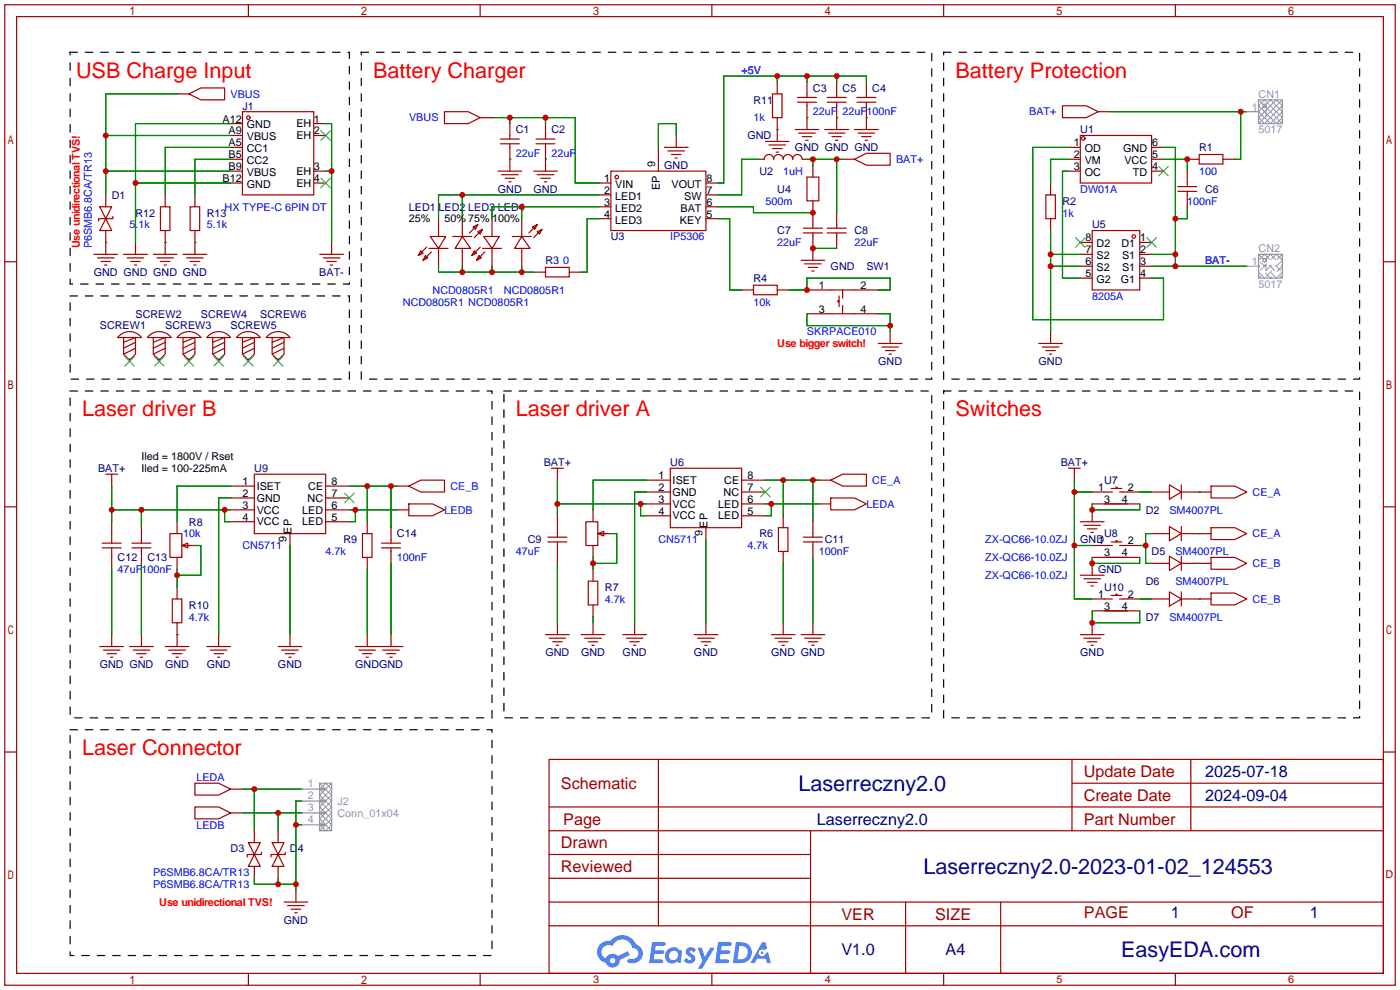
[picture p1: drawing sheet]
<svg xmlns="http://www.w3.org/2000/svg" width="299mm" height="212mm" viewBox="0 0 299 212" stroke-linecap="round" stroke-linejoin="round" font-family="sans-serif">
<g fill="none" stroke="#a10000" stroke-width=".25">
<path d="M1 1h297.2v209.6h-297.2zM3.6 3.6h292.1v204.4h-292.1zM53.1 1v2.6M102.6 1v2.6M152.1 1v2.6M201.7 1v2.6M251.2 1v2.6M1 55.9h2.6M295.7 55.9h2.5M1 108.3h2.6M295.7 108.3h2.5M1 160.7h2.6"/>
<path d="M117.3 162.3h178.4v45.7h-178.4zM117.3 177.5h178.4M117.3 172.5h178.4M140.7 162.3v35.6M173.2 177.5v30.5M229.1 162.3v15.2M229.1 167.4h66.6M254.5 162.3v15.2M295.7 160.7h2.5M117.3 182.6h55.9M117.3 197.9h178.4M117.3 192.8h178.4"/>
<path d="M117.3 187.7h55.9M193.5 192.8v15.2M213.9 192.8v15.2M53.1 208v2.6M102.6 208v2.6M152.1 208v2.6M201.7 208v2.6M251.2 208v2.6"/>
</g>
<g fill="#5487ff">
<path d="M146.9 202.7a1.3 1.3 0 0 1 1.8 .3l-.4 .6a.54 .54 0 0 0-.9-.2l.1 .2a1.34 1.34 0 0 1 1 1.8 1.47 1.47 0 0 1-2.4-.1l.5-.6 .8 .5a.31 .31 0 0 0 .4-.3 .31 .31 0 0 0-.3-.4 1.12 1.12 0 0 1-.6-1.8z"/>
<path d="M149.1 202.5h.9l.6 2 1.2-2h.9l-2.7 4.6h-.9l1-1.7z"/>
<path d="M139.4 201.4h1.6a1.31 1.31 0 0 1 1.2 .2 .4 .4 0 0 1-.3 .5l-1.8 .1-.1 .9h1.6a.4 .4 0 0 1 .4 .4 .4 .4 0 0 1-.4 .4h-1.7l-.2 1.2h1.4a.46 .46 0 0 1 .5 0 .46 .46 0 0 1 .1 .5l-.3 .2h-2.7z"/>
<path d="M153.5 201.4h1.6a1.32 1.32 0 0 1 1.2 .2 .39 .39 0 0 1-.3 .5l-1.8 .1-.1 .9h1.7a.4 .4 0 0 1 .3 .4 .4 .4 0 0 1-.4 .4h-1.7l-.2 1.2h1.4a.46 .46 0 0 1 .5 0 .46 .46 0 0 1 .1 .5l-.3 .2h-2.7z"/>
<path d="M162.9 201.4h.7l.4 1.3-.7 .4a.75 .75 0 0 0-1.1 .3 .75 .75 0 0 0 .5 1 .75 .75 0 0 0 .9-.7l.5-.2 .7 2.3h-.9l-.2-.9h-1.9l-.5 .9h-.9z"/>
<path d="M157.3 201.4l-.7 4.4h1.5a2.27 2.27 0 0 0 2.6-2.2 2.27 2.27 0 0 0-2.7-2.2zM158 202.1a1.5 1.5 0 0 1 1.8 1.6 1.5 1.5 0 0 1-1.9 1.4h-.3z"/>
<path d="M142.7 203a1.6 1.6 0 0 0-.3 2.3 1.6 1.6 0 0 0 2.3 .2l.8 .3 .3-2.4-.2-.3-.4-.1a1.58 1.58 0 0 0-2.5 0zM143.3 203.5a.98 .98 0 0 1 1.6 .4 .98 .98 0 0 1-1.1 1.3 .94 .94 0 0 1-.8-.7 .94 .94 0 0 1 .3-1z"/>
<path d="M128.3 201.8a2.37 2.37 0 0 0 1.2 4 1.54 1.54 0 0 0 1.7 1 1.54 1.54 0 0 0 1.3-1.6l2.1-1.1-.5-.8-2 1a1.57 1.57 0 0 0-2.6 .5 1.5 1.5 0 0 1-.8-2.1 1.5 1.5 0 0 1 2.2-.5 2.23 2.23 0 0 1 2.3-1.4 2.23 2.23 0 0 1 2 1.8 1.16 1.16 0 0 1 1.2 1.1 1.16 1.16 0 0 1-1.1 1.2h-.6a.47 .47 0 0 0-.6 .4 .47 .47 0 0 0 .4 .5 2.17 2.17 0 0 0 2.5-.9 2.17 2.17 0 0 0-.3-2.7l-.8-.4a3.2 3.2 0 0 0-5.5-.7l-1.1 .1zM130.4 205.3a.58 .58 0 0 1 1.1 0 .58 .58 0 0 1-1.1 0z"/>
<circle cx="162.9" cy="203.6" r=".28"/>
</g>
<g fill="none" stroke="#a10000" stroke-width=".25">
<path d="M166.1 17.5v2.6M172.5 17.5v3.3M178.8 17.5v3.3M185.2 17.5v3.3M37.8 20.1h2.6M40.4 20.1l2.5-1.3h5.1v2.5h-5.1zM49.3 31.5h2.5M49.3 36.6h2.5M49.3 39.1h2.5M49.3 34h2.5M49.3 29h2.5M49.3 26.4h2.5"/>
<path d="M51.8 23.9h15.3v17.8h-15.3zM67.1 36.6h2.5M67.1 39.1h2.5M67.1 29h2.5M67.1 26.4h2.5M95 23.9h5.1l2.5 1.2-2.5 1.3h-5.1zM102.6 25.1h2.6M106.4 36.6h5.1M106.9 30.7h4.1M106.9 29.7h4.1M107.2 37.3h3.5M107.9 38.1h2.1"/>
<path d="M108.7 38.9h.5M109 26.4v3.3M109 30.7v5.9M114 36.6h5.1M114.6 30.7h4M114.6 29.7h4M114.8 37.3h3.6M115.6 38.1h2M116.3 38.9h.5M116.6 26.4v3.3M116.6 30.7v5.9M128 39.1h2.6"/>
<path d="M130.6 36.6h20.3v12.7h-20.3zM140.7 31.5v5.1M142 31.5h5.1M142.7 32.3h3.6M143.5 33h2M144.3 33.8h.5M144.5 29v2.5M150.9 39.1h2.5M162.3 34h1a1.02 1.02 0 0 1 1-1 1.02 1.02 0 0 1 1.1 1 1.02 1.02 0 0 1 1-1 1.02 1.02 0 0 1 1 1 1.02 1.02 0 0 1 1-1 1.02 1.02 0 0 1 1 1 1.02 1.02 0 0 1 1-1 1.02 1.02 0 0 1 1 1h1.1M163.6 30.2h5.1M164.3 31h3.6M165.1 20.1h2v5h-2z"/>
<path d="M165.1 31.8h2M165.9 32.5h.5M166.1 25.1v5.1M169.9 27.7h5.1M170.4 21.8h4.1M170.4 20.8h4.1M170.7 28.4h3.5M171.4 29.2h2.1M172.2 30h.5M172.5 37.8h2.5v5.1h-2.5zM172.5 21.8v5.9M173.7 35.3v2.5"/>
<path d="M176.3 27.7h5.1M176.8 21.8h4M176.8 20.8h4M177 28.4h3.6M177.8 29.2h2M178.6 30h.5M178.8 21.8v5.9M180.1 34h2.5M182.6 34l2.6-1.2h5v2.5h-5zM182.6 27.7h5.1M183.1 21.8h4.1M183.1 20.8h4.1"/>
<path d="M183.4 28.4h3.5M184.1 29.2h2.1M184.9 30h.5M185.2 21.8v5.9M224.5 39.1v2.6M227.1 22.6h5.1l2.5 1.3-2.5 1.2h-5.1zM228.3 31.5h2.6M228.3 36.6h2.6M228.3 34h2.6M230.9 29h15.2v10.1h-15.2zM234.7 23.9h2.5M246.1 31.5h2.6"/>
<path d="M246.1 36.6h2.6M246.1 34h2.6M251.7 39.9h4.1M253.7 34h2.6M253.7 36.6v3.3M256.3 33h5.1v2.1h-5.1zM261.4 34h2.5M20.1 54.4h5M20.8 55.1h3.6M21.3 44.2h2.6l-1.3 2.5zM21.6 55.9h2M22.4 56.6h.5"/>
<path d="M22.6 46.7l1.3 2.6h-2.6zM22.6 41.7v2.5M22.6 49.3v5.1M24.1 46.2v.5h-3v.5M26.4 54.4h5.1M27.2 55.1h3.5M27.9 55.9h2.1M28.7 56.6h.5M29 51.8v2.6M32.8 54.4h5M33.5 55.1h3.6M34.3 44.2h2v5.1h-2z"/>
<path d="M34.3 55.9h2M35.1 56.6h.5M35.3 41.7v2.5M35.3 49.3v5.1M39.1 54.4h5.1M39.9 55.1h3.5M40.6 44.2h2.1v5.1h-2.1zM40.6 55.9h2.1M41.4 56.6h.5M41.7 41.7v2.5M41.7 49.3v5.1M68.3 54.4h5.1"/>
<path d="M69.1 55.1h3.5M69.8 55.9h2.1M70.6 56.6h.5M70.9 51.8v2.6M89.9 53.6l.5 .5-1 .5zM90.9 54.6l.5 .5-1 .5zM91.2 52.8l-1.8 1.8M91.7 53.1h4.1M91.9 50.5h3.3l-1.5 2.6zM92.2 53.8l-1.8 1.8M93.7 46.7v3.8M93.7 53.1v3.8"/>
<path d="M96.8 50.5h4M98.8 50.5l1.8 2.6h-3.3zM98.8 46.7v3.8M98.8 53.1v3.8M101.1 48.5l1-.5-.5 1zM101.3 53.6l.6 .5-1.1 .5zM102.1 49.5l1-.5-.5 1zM102.1 48l-1.8 1.8M102.4 54.6l.5 .5-1 .5zM102.6 52.8l-1.8 1.8M103.1 53.1h4.1M103.1 49l-1.8 1.8"/>
<path d="M103.4 50.5h3.3l-1.5 2.6zM103.6 53.8l-1.7 1.8M105.2 46.7v3.8M105.2 53.1v3.8M109.5 50.5h4M111.5 50.5l1.8 2.6h-3.3zM111.5 46.7v3.8M111.5 53.1v3.8M113.8 48.5l1-.5-.5 1zM114 58.2h2.6M114.8 49.5l1-.5-.5 1zM114.8 48l-1.8 1.8"/>
<path d="M115.8 49l-1.8 1.8M116.6 57.2h5.1v2h-5.1zM121.7 58.2h2.5M128 41.7h2.6M128 44.2h2.6M128 46.7h2.6M150.9 41.7h2.5M150.9 44.2h2.5M150.9 46.7h2.5M171.2 55.6h5.1M171.7 49.8h4.1M171.7 48.8h4.1"/>
<path d="M172 56.4h3.5M172.7 57.2h2.1M173.5 57.9h.5M173.7 42.9v5.9M173.7 49.8v5.8M176.8 49.8h4M176.8 48.8h4M178.8 45.5v3.3M178.8 49.8v3.3M223.5 41.7h2.1v5h-2.1zM224.5 46.7v2.6M230.9 54.4h2.5"/>
<path d="M230.9 51.8h2.5M230.9 56.9h2.5M230.9 59.4h2.5M233.4 49.3h10.2v12.7h-10.2zM243.6 54.4h2.5M243.6 51.8h2.5M243.6 56.9h2.5M243.6 59.4h2.5M251.7 40.9h4.1M253.7 40.9v3.3M25.6 71.7a3.2 3.2 0 0 1 4.6 .4h-5.1zM26.4 72.1v3.6l1.3 1.3 1.3-1.3v-3.6l-2.6 1.1"/>
<path d="M27.7 76.7v.5M29 73.2l-2.6 1.2M29 74.4l-2.6 1.3M31.9 71.7a3.2 3.2 0 0 1 4.7 .4h-5.1zM32.8 72.1v3.6l1.2 1.3 1.3-1.3v-3.6l-2.5 1.1M34 76.7v.5M35.3 73.2l-2.5 1.2M35.3 74.4l-2.5 1.3M38.3 71.7a3.2 3.2 0 0 1 4.6 .4h-5.1zM39.1 72.1v3.6l1.3 1.3 1.3-1.3v-3.6l-2.6 1.1M40.4 76.7v.5M41.7 73.2l-2.6 1.2"/>
<path d="M41.7 74.4l-2.6 1.3M44.6 71.7a3.2 3.2 0 0 1 4.7 .4h-5.1zM45.5 72.1v3.6l1.2 1.3 1.3-1.3v-3.6l-2.5 1.1M46.7 76.7v.5M48 73.2l-2.5 1.2M48 74.4l-2.5 1.3M51 71.7a3.2 3.2 0 0 1 4.6 .4h-5.1zM51.8 72.1v3.6l1.3 1.3 1.3-1.3v-3.6l-2.6 1.1M53.1 76.7v.5M54.4 73.2l-2.6 1.2M54.4 74.4l-2.6 1.3M57.3 71.7a3.2 3.2 0 0 1 4.7 .4h-5.1z"/>
<path d="M58.2 72.1v3.6l1.2 1.3 1.3-1.3v-3.6l-2.5 1.1M59.4 76.7v.5M60.7 73.2l-2.5 1.2M60.7 74.4l-2.5 1.3M158.5 62h2.5M161 61h5.1v2h-5.1zM166.1 62h2.6M172.5 62h15.2M172.5 67.1h15.2M179.3 64.3h-.2v.2h.2M179.3 63.2v2.3M180.1 62v1.8"/>
<path d="M180.1 65.3v1.8M187.7 73.4h5.1M188.5 74.2h3.5M189.2 74.9h2.1M190 75.7h.5M190.2 70.9v2.5M222 73.4h5.1M222.8 74.2h3.5M223.5 74.9h2.1M224.3 75.7h.5M224.5 70.9v2.5M21.8 117.1h4.1"/>
<path d="M21.8 116.1h4.1M22.6 101.3h2.5M23.9 101.3v2.6M23.9 111.5v4.6M23.9 117.1v4.6M28.2 117.1h4.1M28.2 116.1h4.1M30.2 112.8v3.3M30.2 117.1v3.3M36.3 114h2.6v5.1h-2.6zM37.8 111.5v2.5M37.8 119.1v2.6"/>
<path d="M38.9 116.6l1.2-.5v1zM39.1 116.6h2.6M49.3 103.9h5.1M49.3 106.4h5.1M49.3 109h5.1M49.3 111.5h5.1M54.4 101.3h15.2v12.7h-15.2zM62 114v2.6M69.6 103.9h5.1M69.6 106.4h5.1M69.6 109h5.1M69.6 111.5h5.1"/>
<path d="M77.5 114h2v5.1h-2zM78.5 111.5v2.5M78.5 119.1v2.6M81.5 117.1h4.1M81.5 116.1h4.1M83.6 112.8v3.3M83.6 117.1v3.3M84.8 103.9h2.6M84.8 109h2.6M87.4 107.7h5.1l2.5 1.3-2.5 1.2h-5.1zM87.4 103.9l2.5-1.3h5.1v2.6h-5.1zM117.1 115.8h4.1"/>
<path d="M117.1 114.8h4.1M117.9 100.1h2.5M119.1 100.1v2.5M119.1 110.2v4.6M119.1 115.8v4.6M125.2 111.5h2.6v5.1h-2.6zM126.7 109v2.5M126.7 116.6v2.5M127.8 114l1.2-.5v1.1zM128 114h2.6M138.2 102.6h5.1M138.2 105.2h5.1"/>
<path d="M138.2 107.7h5.1M138.2 110.2h5.1M143.3 100.1h15.2v12.7h-15.2zM150.9 112.8v2.5M158.5 102.6h5.1M158.5 105.2h5.1M158.5 107.7h5.1M158.5 110.2h5.1M166.4 112.8h2v5.1h-2zM167.4 110.2v2.6M167.4 117.9v2.5M171.7 115.8h4.1"/>
<path d="M171.7 114.8h4.1M173.7 111.5v3.3M173.7 115.8v3.3M175 102.6h2.5M175 107.7h2.5M177.5 106.4h5.1l2.6 1.3-2.6 1.3h-5.1zM177.5 102.6l2.6-1.3h5.1v2.6h-5.1zM228.3 100.1h2.6M229.6 100.1v2.5M230.9 111.5h5.1M231.6 112.3h3.6M232.4 113h2"/>
<path d="M233.2 113.8h.5M233.4 105.2h4.3M233.4 107.7h10.2M233.4 119.1h10.2M233.4 116.6h4.3M233.4 109v2.5M237.5 104.4h2.3M237.5 115.8h2.3M238.5 104.4v-.3h.3v.3M238.5 115.8v-.2h.3v.2M239.3 105.2h4.3M239.3 116.6h4.3"/>
<path d="M246.1 105.2h3.8M246.1 114h3.8M249.9 103.6l2.6 1.6-2.6 1.5zM249.9 112.5l2.6 1.5-2.6 1.6zM249.9 118.9l2.6 1.5-2.6 1.5zM252.5 105.2h6.3M252.5 114h6.3M252.5 103.6v3.1M252.5 112.5v3.1M252.5 118.9v3M258.8 103.9h5.1l2.5 1.3-2.5 1.2h-5.1zM258.8 112.8h5.1l2.5 1.2-2.5 1.3h-5.1z"/>
<path d="M258.8 119.1h5.1l2.5 1.3-2.5 1.3h-5.1zM21.3 138.2h5.1M22.1 138.9h3.6M22.9 139.7h2M23.9 135.6v2.6M27.7 138.2h5.1M28.4 138.9h3.6M29.2 139.7h2M30.2 135.6v2.6M35.3 138.2h5.1M36.1 138.9h3.5M36.8 128h2.1v5.1h-2.1z"/>
<path d="M36.8 139.7h2.1M37.8 125.5v2.5M37.8 133.1v5.1M44.2 138.2h5.1M45 138.9h3.5M45.7 139.7h2.1M46.7 135.6v2.6M59.4 138.2h5.1M60.2 138.9h3.6M61 139.7h2M62 135.6v2.6M75.9 138.2h10.2"/>
<path d="M76.7 138.9h3.6M77.5 139.7h2M78.5 135.6v2.6M81.8 138.9h3.5M82.5 139.7h2.1M83.6 135.6v2.6M116.6 135.6h5.1M117.3 136.4h3.6M118.1 137.2h2M118.9 137.9h.5M119.1 133.1v2.5M124.2 135.6h5.1"/>
<path d="M125 136.4h3.5M125.7 124.2h2.1v5.1h-2.1zM125.7 137.2h2.1M126.5 137.9h.5M126.7 121.7v2.5M126.7 129.3v2.5M126.7 133.1v2.5M133.1 135.6h5.1M133.9 136.4h3.5M134.6 137.2h2.1M135.4 137.9h.5M135.6 133.1v2.5"/>
<path d="M148.3 135.6h5.1M149.1 136.4h3.6M149.9 137.2h2M150.6 137.9h.5M150.9 133.1v2.5M164.8 135.6h5.1M165.6 136.4h3.6M166.4 137.2h2M167.1 137.9h.5M167.4 133.1v2.5M171.2 135.6h5.1M172 136.4h3.5"/>
<path d="M172.7 137.2h2.1M173.5 137.9h.5M173.7 133.1v2.5M230.9 135.6h5.1M230.9 122.9h5.1M231.6 136.4h3.6M231.6 123.7h3.6M232.4 137.2h2M232.4 124.5h2M233.2 137.9h.5M233.2 125.2h.5M233.4 130.6h10.2"/>
<path d="M233.4 128h4.3M233.4 120.4v2.5M233.4 133.1v2.5M237.5 127.3h2.3M238.5 127.3v-.3h.3v.3M239.3 128h4.3M246.1 128h3.8M246.1 120.4h3.8M249.9 126.5l2.6 1.5-2.6 1.5zM252.5 128h6.3M252.5 126.5v3M252.5 120.4h6.3"/>
<path d="M258.8 126.7h5.1l2.5 1.3-2.5 1.3h-5.1zM23.6 140.5h.5M30 140.5h.5M37.6 140.5h.5M46.5 140.5h.5M61.7 140.5h.5M78.2 140.5h.5M83.3 140.5h.5M41.7 172.5h5l2.6 1.2-2.6 1.3h-5zM41.7 167.4h5l2.6 1.3-2.6 1.2h-5zM49.3 173.7h2.5M49.3 168.7h2.5"/>
<path d="M54.4 177.5v2.6M59.4 177.5v2.6M53.1 180.1h2.5l-1.2 2.5zM54.4 182.6l1.2 2.6h-2.5zM54.4 185.2v2.5M55.9 182.1v.5h-3.1v.5M58.2 180.1h2.5l-1.3 2.5zM59.4 182.6l1.3 2.6h-2.5zM59.4 185.2v2.5M60.7 192.8h5.1M61 182.1v.5h-3.1v.5M61.5 193.5h3.5"/>
<path d="M62.2 194.3h2.1M63 195.1h.5M63.2 190.2v2.6"/>
<circle cx="53.1" cy="25.1" r=".38"/>
<circle cx="131.8" cy="37.8" r=".38"/>
<circle cx="231.5" cy="29.6" r=".38"/>
<circle cx="242.3" cy="50.5" r=".38"/>
</g>
<g fill="none" stroke="#3c3" stroke-width=".25">
<path d="M68.6 27.9l2 2.1M68.6 38.1l2 2M70.6 27.9l-2 2.1M70.6 38.1l-2 2M247.6 35.6l2.1 2M249.7 35.6l-2.1 2M229.9 50.8l2 2M231.9 50.8l-2 2M245.1 50.8l2 2M247.1 50.8l-2 2M26.7 76.2l2 2M28.7 76.2l-2 2"/>
<path d="M33 76.2l2.1 2M35.1 76.2l-2.1 2M39.4 76.2l2 2M41.4 76.2l-2 2M45.7 76.2l2.1 2M47.8 76.2l-2.1 2M52.1 76.2l2 2M54.1 76.2l-2 2M58.4 76.2l2.1 2M60.5 76.2l-2.1 2M73.7 105.4l2 2M75.7 105.4l-2 2"/>
<path d="M162.6 104.1l2 2.1M164.6 104.1l-2 2.1"/>
</g>
<g fill="none" stroke="#008700" stroke-width=".25">
<path d="M166.1 16.3v1.2M172.5 16.3v1.2M178.8 16.3v1.2M185.2 17.5v-1.2h-30.5v22.8h-1.3M22.6 29h26.7M22.6 36.6h26.7M29 39.1h20.3M37.8 20.1h-15.2v21.6M49.3 26.4h-20.3v25.4M49.3 34h-7.6v7.7M49.3 31.5h-14v10.2M69.6 26.4h1.3v25.4"/>
<path d="M69.6 36.6h1.3M105.2 25.1h17.7v14h5.1M109 34h.1M109 25.1v1.3M116.6 34h.1M116.6 25.1v1.3M144.5 29v-2.6h-3.8v5.1M162.3 34h-3.8v7.7h-5.1M166.1 27.7h.1M172.5 25.1h.1M172.5 34h7.6M173.7 34v1.3"/>
<path d="M178.8 25.1h.1M178.8 34v11.5M185.2 25.1h.1M228.3 34h-3.8v5.1M228.3 36.6h-1.2v22.8h3.8M228.3 31.5h-7.6v36.8h28v-8.9h-2.6M237.2 23.9h29.2M248.7 34h5v2.6M248.7 31.5h2.5v25.4M265.2 23.9v10.1h-1.3M22.6 51.8h.1M35.3 51.8h.1"/>
<path d="M41.7 51.8h.1M93.7 56.9v1.3h20.3M98.8 41.7v5M98.8 56.9v1.3M105.2 56.9v1.3M111.5 44.2v2.5M111.5 56.9v1.3M128 46.7h-2.5v11.5h-1.3M128 41.7h-34.3v5M128 44.2h-22.8v2.5M153.4 46.7h2.6v15.3h2.5M153.4 44.2h7.6v1.3h12.7"/>
<path d="M173.7 53.1h5.1M224.5 54.4h6.4M224.5 56.9h6.4M224.5 49.3v21.6M246.1 54.4h5.1M246.1 56.9h20.3M253.7 44.2v2.5h-2.5M168.7 62h3.8v-2.6h17.7v2.6h-2.5M172.5 67.1v2.5h17.7M187.7 67.1h2.5v3.8M23.9 103.9v7.6M23.9 109h25.4"/>
<path d="M30.2 109v3.8M41.7 116.6h1.2v6.3h-5.1M48 109v2.5h1.3M49.3 106.4h-2.6v29.2M49.3 103.9h-11.5v7.6M62 116.6v19M74.7 109h10.1M74.7 103.9h10.1M75.9 109v2.5h-1.2M78.5 103.9v7.6M83.6 103.9v8.9M119.1 107.7h19.1"/>
<path d="M119.1 102.6v7.6M126.7 119.1v2.6M130.6 114h1.2v6.4h-5.1M136.9 107.7v2.5h1.3M138.2 105.2h-2.6v27.9M138.2 102.6h-11.5v6.4M150.9 115.3v17.8M163.6 107.7h11.4M163.6 102.6h11.4M164.8 107.7v2.5h-1.2M167.4 102.6v7.6M173.7 102.6v8.9"/>
<path d="M173.7 119.1v14M229.6 105.2h3.8M229.6 116.6h3.8M229.6 102.6v25.4h3.8M233.4 107.7v1.3h10.2v-1.3M233.4 119.1v1.3h10.2v-1.3M243.6 105.2h2.5M243.6 116.6h1.3M246.1 114h-1.2v6.4h1.2M256.3 105.2h.1M256.3 114h.1M23.9 121.7v13.9"/>
<path d="M30.2 120.4v15.2M37.8 135.6h.1M37.8 121.7v3.8M78.5 121.7v13.9M83.6 120.4v15.2M119.1 120.4v12.7M126.7 131.8v1.3M167.4 120.4v12.7M233.4 130.6v2.5h10.2v-2.5M243.6 128h2.5M256.3 120.4h.1M256.3 128h.1"/>
<path d="M51.8 173.7h12.7M51.8 168.7h12.7M54.4 168.7v8.8M59.4 173.7v3.8M63.2 176.3h1.3M64.5 171.2h-1.3v19M54.4 187.7v1.3h8.8M59.4 187.7v1.3"/>
</g>
<path d="M15 11.2h59.7v49.5h-59.7zM77.2 11.2h121.9v69.8h-121.9zM201.7 11.2h88.9v69.8h-88.9zM15 63.2h59.7v17.8h-59.7zM15 83.6h90.2v69.8h-90.2zM107.7 83.6h91.4v69.8h-91.4zM201.7 83.6h88.9v69.8h-88.9zM15 156h90.2v48.2h-90.2z" fill="none" stroke="#000" stroke-width=".25" stroke-dasharray="1.5 1.8"/>
<g fill="none" stroke="#999" stroke-width=".21" stroke-dasharray="1.5 1.8">
<path d="M269 54.4l5.1 5M270.3 54.4l-1.3 1.2M270.3 59.4l-1.3-1.2M270.3 54.4l3.8 3.8M271.5 54.4l-2.5 2.5M271.5 59.4l-2.5-2.5M271.5 54.4l2.6 2.5M272.8 54.4l-3.8 3.8M272.8 59.4l-3.8-3.8M272.8 54.4l1.3 1.2M274.1 54.4l-5.1 5M274.1 55.6l-3.8 3.8"/>
<path d="M274.1 56.9l-2.6 2.5M274.1 58.2l-1.3 1.2M69.3 176.1l.3 .3M69.6 176.1l-.3 .3"/>
</g>
<g fill="none" stroke="#999" stroke-width=".25">
<path d="M266.4 23.9h2.6M269 21.3h5.1v5.1h-5.1zM266.4 56.9h2.6M269 54.4h5.1v5h-5.1zM64.5 168.7h3.8M64.5 171.2h3.8M64.5 173.7h3.8M64.5 176.3h3.8M68.3 176.1h1.3v.3h-1.3zM68.3 173.6h1.3v.3h-1.3zM68.3 171.1h1.3v.2h-1.3zM68.3 168.5h1.3v.3h-1.3z"/>
<path d="M68.3 167.4h2.6v10.1h-2.6z"/>
<circle cx="270.3" cy="22.6" r=".38"/>
<circle cx="270.3" cy="55.6" r=".38"/>
</g>
<g fill="none" stroke="#999" stroke-width=".21">
<path d="M269 22.6l1.3-1.3 3.8 3.8-1.3 1.3zM269 23.9l2.5-2.6 2.6 2.6-2.6 2.5zM269 25.1l3.8-3.8 1.3 1.3-3.8 3.8zM269 21.3l5.1 5.1M270.4 22.3l.2 .1M270.6 22.8l-.2 .1M274.1 21.3l-5.1 5.1M270.4 55.3l.2 .2M270.6 55.8l-.2 .2M68.3 168.7l1.3-1.3 1.3 1.3-2.6 2.5 2.6 2.5-2.6 2.6 1.3 1.2 1.3-1.2-2.6-2.6 2.6-2.5zM68.3 167.4l2.6 2.5-2.6 2.6 2.6 2.5-2.6 2.5M69.3 173.6l.3 .3"/>
<path d="M69.3 171.1l.3 .2M69.3 168.5l.3 .3M69.6 173.6l-.3 .3M69.6 171.1l-.3 .2M69.6 168.5l-.3 .3M70.9 167.4l-2.6 2.5 2.6 2.6-2.6 2.5 2.6 2.5"/>
</g>
<g fill="#c00">
<circle cx="23.9" cy="109" r=".63"/>
<circle cx="30.2" cy="109" r=".63"/>
<circle cx="48" cy="109" r=".63"/>
<circle cx="75.9" cy="109" r=".63"/>
<circle cx="164.8" cy="107.7" r=".63"/>
<circle cx="119.1" cy="107.7" r=".63"/>
<circle cx="136.9" cy="107.7" r=".63"/>
<circle cx="126.7" cy="120.4" r=".63"/>
<circle cx="37.8" cy="122.9" r=".63"/>
<circle cx="167.4" cy="102.6" r=".63"/>
<circle cx="173.7" cy="102.6" r=".63"/>
<circle cx="78.5" cy="103.9" r=".63"/>
<circle cx="83.6" cy="103.9" r=".63"/>
<circle cx="59.4" cy="173.7" r=".63"/>
<circle cx="54.4" cy="168.7" r=".63"/>
<circle cx="244.9" cy="116.6" r=".63"/>
<circle cx="229.6" cy="105.2" r=".63"/>
<circle cx="229.6" cy="116.6" r=".63"/>
<circle cx="98.8" cy="58.2" r=".63"/>
<circle cx="105.2" cy="58.2" r=".63"/>
<circle cx="111.5" cy="58.2" r=".63"/>
<circle cx="111.5" cy="44.2" r=".63"/>
<circle cx="98.8" cy="41.7" r=".63"/>
<circle cx="172.5" cy="62" r=".63"/>
<circle cx="173.7" cy="34" r=".63"/>
<circle cx="178.8" cy="34" r=".63"/>
<circle cx="173.7" cy="45.5" r=".63"/>
<circle cx="173.7" cy="53.1" r=".63"/>
<circle cx="109" cy="25.1" r=".63"/>
<circle cx="116.6" cy="25.1" r=".63"/>
<circle cx="22.6" cy="29" r=".63"/>
<circle cx="22.6" cy="36.6" r=".63"/>
<circle cx="29" cy="39.1" r=".63"/>
<circle cx="70.9" cy="36.6" r=".63"/>
<circle cx="265.2" cy="23.9" r=".63"/>
<circle cx="166.1" cy="16.3" r=".63"/>
<circle cx="172.5" cy="16.3" r=".63"/>
<circle cx="178.8" cy="16.3" r=".63"/>
<circle cx="251.2" cy="46.7" r=".63"/>
<circle cx="251.2" cy="54.4" r=".63"/>
<circle cx="251.2" cy="56.9" r=".63"/>
<circle cx="224.5" cy="54.4" r=".63"/>
<circle cx="224.5" cy="56.9" r=".63"/>
<circle cx="253.7" cy="34" r=".63"/>
<circle cx="63.2" cy="189" r=".63"/>
<circle cx="59.4" cy="189" r=".63"/>
<circle cx="63.2" cy="176.3" r=".63"/>
<circle cx="233.4" cy="120.4" r=".63"/>
<circle cx="233.4" cy="109" r=".63"/>
<circle cx="233.4" cy="133.1" r=".63"/>
<circle cx="190.2" cy="69.6" r=".63"/>
</g>
<g font-size="4.6" fill="#f00">
<text x="16.3" y="16.6">USB Charge Input</text>
<text x="79.8" y="16.6">Battery Charger</text>
<text x="204.2" y="16.6">Battery Protection</text>
<text x="17.5" y="89">Laser driver B</text>
<text x="110.2" y="89">Laser driver A</text>
<text x="204.2" y="89">Switches</text>
<text x="17.5" y="161.4">Laser Connector</text>
</g>
<g font-size="4.6" fill="#000080">
<text x="170.7" y="169">Laserreczny2.0</text>
<text x="197.3" y="186.8">Laserreczny2.0-2023-01-02_124553</text>
<text x="239.6" y="204.6">EasyEDA.com</text>
</g>
<g font-size="3.5" fill="#a00000">
<text x="231.6" y="166.1">Update Date</text>
<text x="119.9" y="168.6">Schematic</text>
<text x="231.6" y="171.1">Create Date</text>
<text x="120.4" y="176.2">Page</text>
<text x="231.6" y="176.2">Part Number</text>
<text x="119.9" y="181.3">Drawn</text>
<text x="119.9" y="186.4">Reviewed</text>
<text x="179.8" y="196.5">VER</text>
<text x="199.9" y="196.5">SIZE</text>
<text x="231.6" y="196.3">PAGE</text>
<text x="263.1" y="196.3">OF</text>
</g>
<g font-size="3.5" fill="#000080">
<text x="257.6" y="166.1">2025-07-18</text>
<text x="257.6" y="171.1">2024-09-04</text>
<text x="174.6" y="176.2">Laserreczny2.0</text>
<text x="250.2" y="196.3">1</text>
<text x="280" y="196.3">1</text>
<text x="179.8" y="204.2">V1.0</text>
<text x="202.1" y="204.2">A4</text>
</g>
<g font-size="2.3" fill="#00f">
<text x="158.5" y="15.8">+5V</text>
<text x="49.3" y="20.9">VBUS</text>
<text x="87.4" y="26">VBUS</text>
<text x="161" y="26">1k</text>
<text x="173.7" y="24.7">22uF</text>
<text x="180.1" y="24.7">22uF</text>
<text x="185.2" y="24.7">100nF</text>
<text x="220" y="24.7">BAT+</text>
<text x="110.2" y="33.6">22uF</text>
<text x="117.9" y="33.6">22uF</text>
<text x="191.5" y="34.8">BAT+</text>
<text x="167.4" y="37.4">1uH</text>
<text x="230.9" y="41.2">DW01A</text>
<text x="256.3" y="37.4">100</text>
<text x="48" y="45">HX TYPE-C 6PIN DT</text>
<text x="163.6" y="43.7">500m</text>
<text x="227.1" y="46.3">1k</text>
<text x="253.7" y="43.7">100nF</text>
<text x="19.6" y="53.1" transform="rotate(-90 19.6 53.1)">P6SMB6.8CA/TR13</text>
<text x="27.7" y="48.8">5.1k</text>
<text x="44.2" y="48.8">5.1k</text>
<text x="143.3" y="51.4">IP5306</text>
<text x="166.1" y="52.6">22uF</text>
<text x="182.6" y="52.6">22uF</text>
<text x="120.4" y="56.4">0</text>
<text x="257.6" y="56.4">BAT-</text>
<text x="86.1" y="65.3">NCD0805R1 NCD0805R1</text>
<text x="92.5" y="62.8">NCD0805R1</text>
<text x="107.7" y="62.8">NCD0805R1</text>
<text x="161" y="65.3">10k</text>
<text x="233.4" y="64.1">8205A</text>
<text x="172.5" y="71.7">SKRPACE010</text>
<text x="96.3" y="104.7">CE_B</text>
<text x="186.4" y="103.4">CE_A</text>
<text x="267.7" y="106">CE_A</text>
<text x="95" y="109.8">LEDB</text>
<text x="185.2" y="108.5">LEDA</text>
<text x="249.9" y="109.8">SM4007PL</text>
<text x="39.1" y="114.9">10k</text>
<text x="51.8" y="117.4">CN5711</text>
<text x="69.6" y="118.7">4.7k</text>
<text x="84.8" y="119.9">100nF</text>
<text x="110.2" y="118.7">47uF</text>
<text x="140.7" y="116.1">CN5711</text>
<text x="159.8" y="117.4">4.7k</text>
<text x="175" y="118.7">100nF</text>
<text x="210.6" y="116.1">ZX-QC66-10.0ZJ</text>
<text x="210.6" y="119.9">ZX-QC66-10.0ZJ</text>
<text x="251.2" y="118.7">SM4007PL</text>
<text x="267.7" y="114.9">CE_A</text>
<text x="25.1" y="122.5">47uF</text>
<text x="30.2" y="122.5">100nF</text>
<text x="210.6" y="123.7">ZX-QC66-10.0ZJ</text>
<text x="251.2" y="125">SM4007PL</text>
<text x="267.7" y="121.2">CE_B</text>
<text x="129.3" y="128.8">4.7k</text>
<text x="267.7" y="128.8">CE_B</text>
<text x="40.4" y="132.6">4.7k</text>
<text x="249.9" y="132.6">SM4007PL</text>
<text x="42" y="166.9">LEDA</text>
<text x="42" y="177.1">LEDB</text>
<text x="32.8" y="189.8">P6SMB6.8CA/TR13</text>
<text x="32.8" y="187.2">P6SMB6.8CA/TR13</text>
</g>
<g font-size="2.3" fill="#000080">
<text x="51.8" y="23.4">J1</text>
<text x="161" y="22.1">R11</text>
<text x="173.7" y="19.6">C3</text>
<text x="180.1" y="19.6">C5</text>
<text x="186.4" y="19.6">C4</text>
<text x="110.2" y="28.5">C1</text>
<text x="117.9" y="28.5">C2</text>
<text x="159.7" y="29.8">GND</text>
<text x="230.9" y="28.5">U1</text>
<text x="169.9" y="32.3">GND GND GND</text>
<text x="256.3" y="32.3">R1</text>
<text x="106.4" y="41.2">GND</text>
<text x="114" y="41.2">GND</text>
<text x="142" y="36.1">GND</text>
<text x="162.3" y="37.4">U2</text>
<text x="166.1" y="41.2">U4</text>
<text x="257.6" y="41.2">C6</text>
<text x="23.9" y="42.5">D1</text>
<text x="29" y="46.3">R12</text>
<text x="44.2" y="46.3">R13</text>
<text x="87.4" y="45">LED1</text>
<text x="93.7" y="45">LED2 LED3 LED4</text>
<text x="227.1" y="43.7">R2</text>
<text x="130.6" y="51.4">U3</text>
<text x="166.1" y="50.1">C7</text>
<text x="182.6" y="50.1">C8</text>
<text x="233.4" y="48.8">U5</text>
<text x="20" y="59">GND GND GND GND</text>
<text x="68.2" y="59">BAT-</text>
<text x="116.6" y="56.4">R3</text>
<text x="177.5" y="57.7">GND</text>
<text x="185.2" y="57.7">SW1</text>
<text x="161" y="60.2">R4</text>
<text x="21.3" y="70.4">SCREW1</text>
<text x="29" y="67.9">SCREW2</text>
<text x="35.3" y="70.4">SCREW3</text>
<text x="42.9" y="67.9">SCREW4</text>
<text x="49.3" y="70.4">SCREW5</text>
<text x="55.6" y="67.9">SCREW6</text>
<text x="187.7" y="78">GND</text>
<text x="222" y="78">GND</text>
<text x="21" y="100.9">BAT+</text>
<text x="54.4" y="100.9">U9</text>
<text x="116.2" y="99.6">BAT+</text>
<text x="143.3" y="99.6">U6</text>
<text x="226.7" y="99.6">BAT+</text>
<text x="236" y="103.4">U7</text>
<text x="40.4" y="112.3">R8</text>
<text x="244.9" y="109.8">D2</text>
<text x="25.1" y="119.9">C12</text>
<text x="31.5" y="119.9">C13</text>
<text x="73.4" y="116.1">R9</text>
<text x="84.8" y="114.9">C14</text>
<text x="112.8" y="116.1">C9</text>
<text x="162.3" y="114.9">R6</text>
<text x="176.3" y="116.1">C11</text>
<text x="230.9" y="116.1">GND</text>
<text x="236" y="114.9">U8</text>
<text x="246.1" y="118.7">D5</text>
<text x="234.7" y="122.5">GND</text>
<text x="244.9" y="125">D6</text>
<text x="40.4" y="130.1">R10</text>
<text x="129.3" y="126.3">R7</text>
<text x="236" y="126.3">U10</text>
<text x="244.9" y="132.6">D7</text>
<text x="21.3" y="142.8">GND GND</text>
<text x="35.3" y="142.8">GND</text>
<text x="44.2" y="142.8">GND</text>
<text x="59.4" y="142.8">GND</text>
<text x="75.9" y="142.8">GNDGND</text>
<text x="116.6" y="140.3">GND</text>
<text x="124.2" y="140.3">GND</text>
<text x="133.1" y="140.3">GND</text>
<text x="148.3" y="140.3">GND</text>
<text x="164.8" y="140.3">GND GND</text>
<text x="230.9" y="140.3">GND</text>
<text x="49.3" y="182.2">D3</text>
<text x="62" y="182.2">D4</text>
<text x="60.7" y="197.4">GND</text>
</g>
<g font-size="2.3" fill="#999">
<text x="267.6" y="23.6">1</text>
<text x="269" y="20.9">CN1</text>
<text x="269" y="28.5">5017</text>
<text x="269.9" y="24.9">1</text>
<text x="269" y="53.9">CN2</text>
<text x="267.6" y="56.7">1</text>
<text x="269.9" y="57.9">1</text>
<text x="269" y="61.5">5017</text>
<text x="65.8" y="168.2">1</text>
<text x="65.8" y="170.7">2</text>
<text x="65.8" y="173.3">3</text>
<text x="72.1" y="172">J2</text>
<text x="65.8" y="175.8">4</text>
<text x="72.1" y="174.5">Conn_01x04</text>
</g>
<g font-size="2.3">
<text x="47.6" y="26.2">A12</text>
<text x="48.9" y="28.7">A9</text>
<text x="52.8" y="30">VBUS</text>
<text x="52.8" y="27.5">GND</text>
<text x="63.3" y="27.2">EH</text>
<text x="63.3" y="29.7">EH</text>
<text x="67.1" y="26.2">1</text>
<text x="67.1" y="28.7">2</text>
<text x="48.9" y="31.3">A5</text>
<text x="48.9" y="33.8">B5</text>
<text x="52.8" y="32.5">CC1</text>
<text x="52.8" y="35.1">CC2</text>
<text x="140" y="35.8" transform="rotate(-90 140 35.8)">9</text>
<text x="229.5" y="31.3">1</text>
<text x="229.5" y="33.8">2</text>
<text x="231.8" y="32.5">OD</text>
<text x="231.8" y="35.1">VM</text>
<text x="240.1" y="32.5">GND</text>
<text x="240.3" y="35.1">VCC</text>
<text x="246.3" y="33.8">5</text>
<text x="246.3" y="31.3">6</text>
<text x="47.6" y="38.9">B12</text>
<text x="48.9" y="36.3">B9</text>
<text x="52.8" y="37.6">VBUS</text>
<text x="52.8" y="40.2">GND</text>
<text x="63.3" y="37.4">EH</text>
<text x="63.3" y="39.9">EH</text>
<text x="67.1" y="36.3">3</text>
<text x="67.1" y="38.9">4</text>
<text x="129.1" y="38.9">1</text>
<text x="129.1" y="41.4">2</text>
<text x="131.5" y="40.2">VIN</text>
<text x="141" y="40.7" transform="rotate(-90 141 40.7)">EP</text>
<text x="143.5" y="40.2">VOUT</text>
<text x="151" y="41.4">7</text>
<text x="151" y="38.9">8</text>
<text x="229.5" y="36.3">3</text>
<text x="231.8" y="37.6">OC</text>
<text x="242.1" y="37.6">TD</text>
<text x="246.3" y="36.3">4</text>
<text x="87.4" y="47.5">25%</text>
<text x="95" y="47.5">50% 75%</text>
<text x="105.2" y="47.5">100%</text>
<text x="129.1" y="44">3</text>
<text x="129.1" y="46.5">4</text>
<text x="131.5" y="42.7">LED1</text>
<text x="131.5" y="45.2">LED2</text>
<text x="131.5" y="47.8">LED3</text>
<text x="145.3" y="47.8">KEY</text>
<text x="145.4" y="45.2">BAT</text>
<text x="146.2" y="42.7">SW</text>
<text x="151" y="46.5">5</text>
<text x="151" y="44">6</text>
<text x="232" y="51.6">8</text>
<text x="234.4" y="52.9">D2</text>
<text x="239.7" y="52.9">D1</text>
<text x="243.7" y="51.6">1</text>
<text x="232" y="59.2">5</text>
<text x="232" y="56.7">6</text>
<text x="232" y="54.1">7</text>
<text x="234.4" y="57.9">S2</text>
<text x="234.4" y="55.4">S2</text>
<text x="239.8" y="55.4">S1</text>
<text x="239.8" y="57.9">S1</text>
<text x="243.7" y="54.1">2</text>
<text x="243.7" y="56.7">3</text>
<text x="243.7" y="59.2">4</text>
<text x="175" y="61.7">1</text>
<text x="183.9" y="61.7">2</text>
<text x="234.4" y="60.5">G2</text>
<text x="239.6" y="60.5">G1</text>
<text x="175" y="66.8">3</text>
<text x="183.9" y="66.8">4</text>
<text x="30.2" y="98.3">Iled = 1800V / Rset</text>
<text x="30.2" y="100.9">Iled = 100-225mA</text>
<text x="51.8" y="103.7">1</text>
<text x="51.8" y="106.2">2</text>
<text x="54.9" y="104.7">ISET</text>
<text x="54.9" y="107.2">GND</text>
<text x="65.8" y="107.2">NC</text>
<text x="65.9" y="104.7">CE</text>
<text x="70.9" y="106.2">7</text>
<text x="70.9" y="103.7">8</text>
<text x="140.7" y="102.4">1</text>
<text x="140.7" y="104.9">2</text>
<text x="140.7" y="107.5">3</text>
<text x="143.8" y="103.4">ISET</text>
<text x="143.8" y="105.9">GND</text>
<text x="154.7" y="105.9">NC</text>
<text x="154.8" y="103.4">CE</text>
<text x="159.8" y="107.5">6</text>
<text x="159.8" y="104.9">7</text>
<text x="159.8" y="102.4">8</text>
<text x="234.7" y="104.9">1</text>
<text x="236" y="107.5">3</text>
<text x="239.8" y="107.5">4</text>
<text x="241" y="104.9">2</text>
<text x="51.8" y="108.7">3</text>
<text x="51.8" y="111.3">4</text>
<text x="54.9" y="109.8">VCC</text>
<text x="54.9" y="112.3">VCC</text>
<text x="64.6" y="112.3">LED</text>
<text x="64.6" y="109.8">LED</text>
<text x="70.9" y="111.3">5</text>
<text x="70.9" y="108.7">6</text>
<text x="140.7" y="110">4</text>
<text x="143.8" y="108.5">VCC</text>
<text x="143.8" y="111">VCC</text>
<text x="151.2" y="112.8" transform="rotate(-90 151.2 112.8)">EP</text>
<text x="153.5" y="111">LED</text>
<text x="153.5" y="108.5">LED</text>
<text x="159.8" y="110">5</text>
<text x="61.3" y="115.8" transform="rotate(-90 61.3 115.8)">9</text>
<text x="62.3" y="114" transform="rotate(-90 62.3 114)">EP</text>
<text x="150.2" y="114.5" transform="rotate(-90 150.2 114.5)">9</text>
<text x="234.7" y="116.4">1</text>
<text x="236" y="118.9">3</text>
<text x="239.8" y="118.9">4</text>
<text x="241" y="116.4">2</text>
<text x="234.7" y="127.8">1</text>
<text x="236" y="130.3">3</text>
<text x="239.8" y="130.3">4</text>
<text x="241" y="127.8">2</text>
</g>
<g font-size="2.3" fill="#f00">
<text x="17.1" y="53.1" transform="rotate(-90 17.1 53.1)">Use unidirectional TVS!</text>
<text x="166.1" y="74.2">Use bigger switch!</text>
<text x="34" y="193.6">Use unidirectional TVS!</text>
</g>
<g font-size="2.3" fill="#a00000">
<text x="296.1" y="187.7">D</text>
<text x="126.7" y="210.1">3</text>
<text x="176.3" y="210.1">4</text>
<text x="225.8" y="210.1">5</text>
<text x="275.3" y="210.1">6</text>
</g>
</svg>
